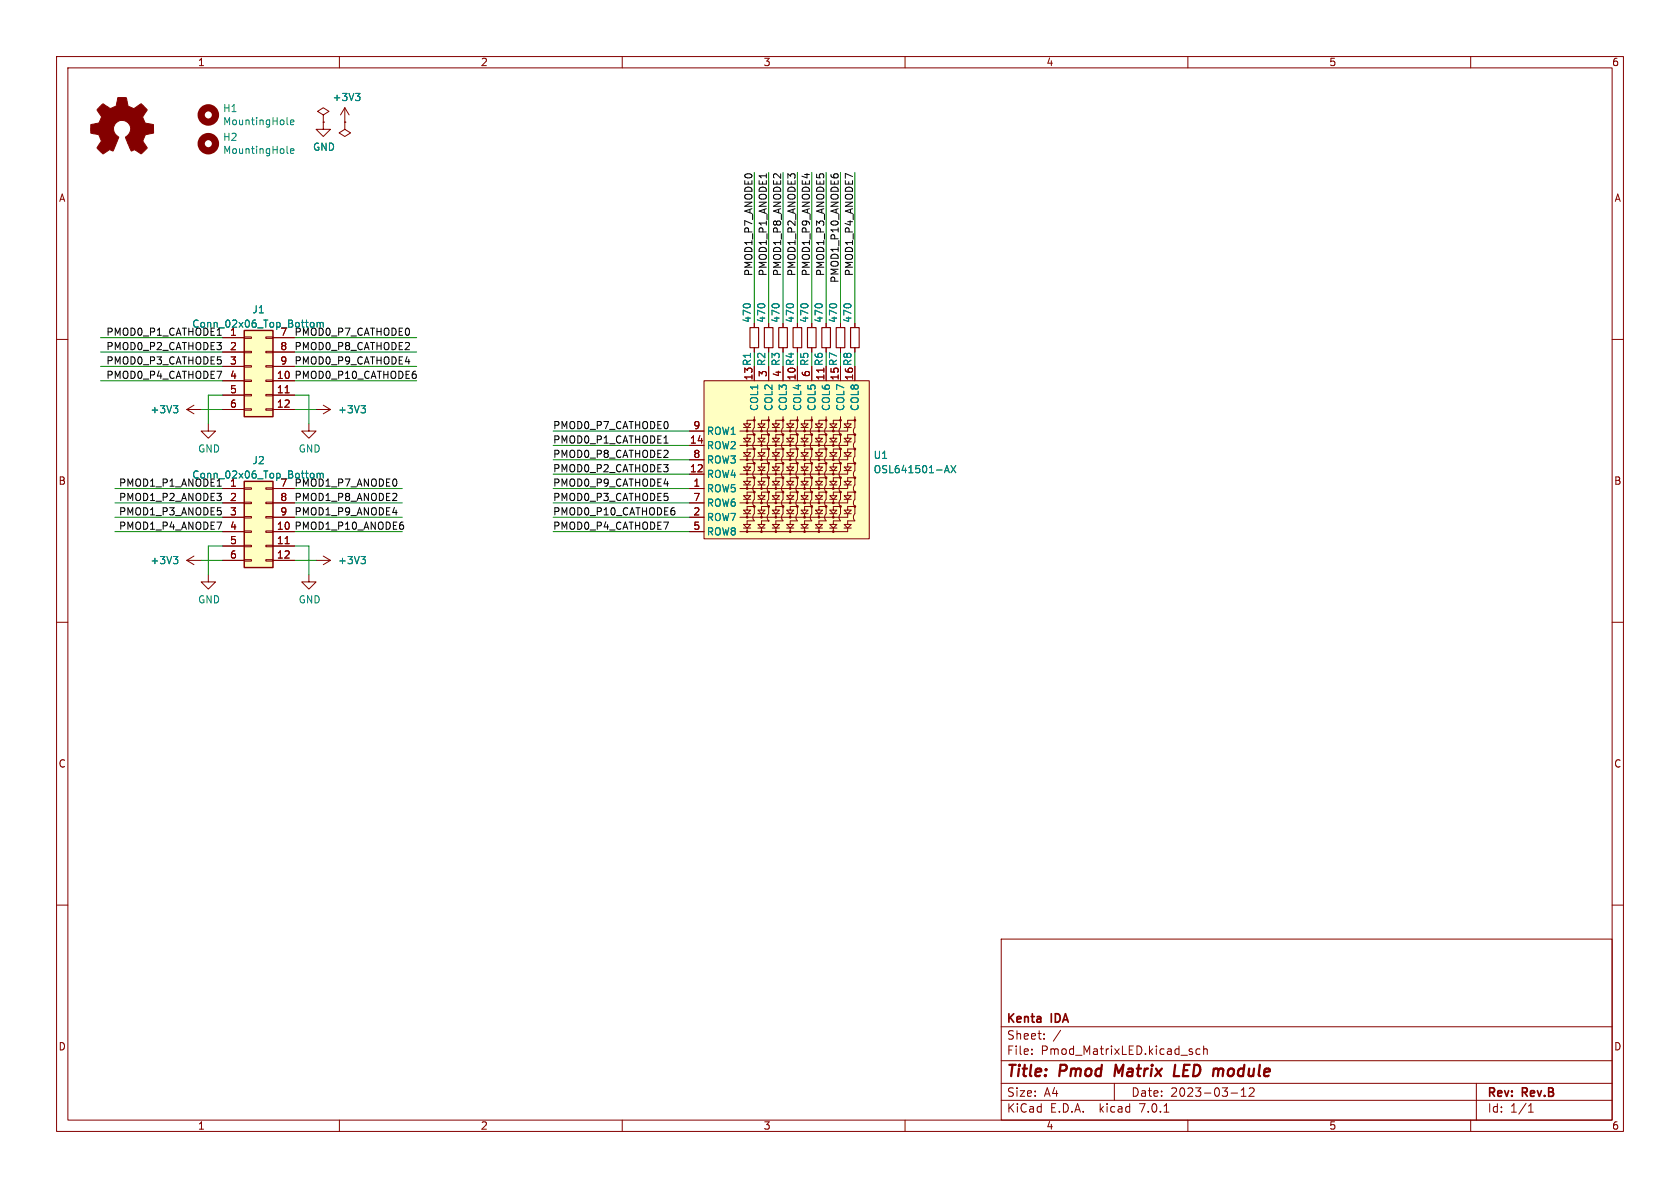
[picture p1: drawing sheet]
<svg xmlns="http://www.w3.org/2000/svg" width="297mm" height="210mm" viewBox="0 0 297 210" stroke-linecap="round" stroke-linejoin="round" font-family="sans-serif">
<path d="M0 0h297v210h-297z" fill="#fff" stroke="#fff" stroke-width=".18"/>
<g fill="none" stroke="#840000" stroke-width=".18">
<path d="M10 10h277v190h-277zM12 12h273v186h-273zM60 10v2M61 19.1l-.8 1.2M61 19.1v2.5M61 19.1l.7 1.2M110 10v2M160 10v2M210 10v2M260 10v2M57.1 21.6v1.3h1.3l-1.3 1.2-1.2-1.2h1.2M57.1 20.3l1.1-.6-1.1-.6-1 .6 1 .6v1.3"/>
<path d="M57.1 21.6h.1M61 21.6v1.3l1 .6-1 .6-1.1-.6 1.1-.6M61 21.6h.1M10 60h2M39.4 59.7h3.8M43.2 59.6h1.2v.2h-1.2zM47 59.6h1.3v.2h-1.3zM48.3 59.7h3.8M133.3 57.2v.7M135.9 57.2v.7M138.4 57.2v.7M141 57.2v.7"/>
<path d="M143.5 57.2v.7M146 57.2v.7M148.6 57.2v.7M151.1 57.2v.7M285 60h2M33 72.4l1.3 .8M33 72.4h2.6M34.3 71.6l-1.3 .8M36.8 74.9v1.3h1.3l-1.3 1.3-1.2-1.3h1.2M39.4 72.4h3.8M39.4 67.3h3.8M39.4 69.9h3.8"/>
<path d="M39.4 62.2h3.8M39.4 64.8h3.8M43.2 72.3h1.2v.2h-1.2zM43.2 69.7h1.2v.3h-1.2zM43.2 67.2h1.2v.2h-1.2zM43.2 64.6h1.2v.3h-1.2zM43.2 62.1h1.2v.3h-1.2zM47 72.3h1.3v.2h-1.3zM47 69.7h1.3v.3h-1.3zM47 67.2h1.3v.2h-1.3zM47 64.6h1.3v.3h-1.3zM47 62.1h1.3v.3h-1.3z"/>
<path d="M48.3 72.4h3.8M48.3 67.3h3.8M48.3 69.9h3.8M48.3 62.2h3.8M48.3 64.8h3.8M50.4 69.4h.7M54.6 74.9v1.3h1.3l-1.3 1.3-1.3-1.3h1.3M55.9 72.4h2.5M57.1 71.6l1.3 .8M58.4 72.4l-1.3 .8M121.9 78.7h2.6M121.9 76.2h2.6"/>
<path d="M124.5 67.3h29.2v28h-29.2zM131.4 78.1h1.3M131.4 75.6h1.3M132.1 75.6v.6M132.1 78.1v.6M133.3 79.4v1.2a.9 .9 0 0 0 0 1.3M133.3 76.8v1.3a.9 .9 0 0 0 0 1.3M133.3 74.3v1.3a.9 .9 0 0 0 0 1.2M133.3 73.7v.6h-1.2v.6h-.7l.7 .7 .6-.7h-.6M133.3 79.4h-1.2v.6h-.7l.7 .6 .6-.6h-.6M133.3 76.8h-1.2v.7h-.7l.7 .6 .6-.6h-.6M133.3 61.5v.7"/>
<path d="M134 78.1h1.3M134 75.6h1.3M134.6 75.6v.6M134.6 78.1v.6M135.9 79.4v1.2a.9 .9 0 0 0 0 1.3M135.9 76.8v1.3a.9 .9 0 0 0 0 1.3M135.9 74.3v1.3a.9 .9 0 0 0 0 1.2M135.9 73.7v.6h-1.3v.6h-.6l.6 .7 .7-.7h-.7M135.9 79.4h-1.3v.6h-.6l.6 .6 .7-.6h-.7M135.9 76.8h-1.3v.7h-.6l.6 .6 .7-.6h-.7M135.9 61.5v.7M135.9 64.8v2.5"/>
<path d="M136.5 78.1h1.3M136.5 75.6h1.3M137.2 75.6v.6M137.2 78.1v.6M138.4 79.4v1.2a.9 .9 0 0 0 0 1.3M138.4 73.7v.6h-1.2v.6h-.7l.7 .7 .6-.7h-.6M138.4 79.4h-1.2v.6h-.7l.7 .6 .6-.6h-.6M138.4 76.8h-1.2v.7h-.7l.7 .6 .6-.6h-.6M138.4 76.8v1.3a.9 .9 0 0 0 0 1.3M138.4 74.3v1.3a.9 .9 0 0 0 0 1.2M138.4 61.5v.7M138.4 64.8v2.5"/>
<path d="M139.1 78.1h1.2M139.1 75.6h1.2M139.7 75.6v.6M139.7 78.1v.6M141 73.7v.6h-1.3v.6h-.6l.6 .7 .6-.7h-.6M141 79.4h-1.3v.6h-.6l.6 .6 .6-.6h-.6M141 76.8h-1.3v.7h-.6l.6 .6 .6-.6h-.6M141 79.4v1.2a.9 .9 0 0 0 0 1.3M141 76.8v1.3a.9 .9 0 0 0 0 1.3M141 74.3v1.3a.9 .9 0 0 0 0 1.2M141 61.5v.7M141.6 78.1h1.3"/>
<path d="M141.6 75.6h1.3M142.2 75.6v.6M142.2 78.1v.6M143.5 73.7v.6h-1.3v.6h-.6l.6 .7 .7-.7h-.7M143.5 79.4h-1.3v.6h-.6l.6 .6 .7-.6h-.7M143.5 76.8h-1.3v.7h-.6l.6 .6 .7-.6h-.7M143.5 79.4v1.2a.9 .9 0 0 0 0 1.3M143.5 76.8v1.3a.9 .9 0 0 0 0 1.3M143.5 74.3v1.3a.9 .9 0 0 0 0 1.2M143.5 61.5v.7M143.5 64.8v2.5M144.1 78.1h1.3"/>
<path d="M144.1 75.6h1.3M144.8 75.6v.6M144.8 78.1v.6M146 79.4h-1.2v.6h-.7l.7 .6 .6-.6h-.6M146 76.8h-1.2v.7h-.7l.7 .6 .6-.6h-.6M146 73.7v.6h-1.2v.6h-.7l.7 .7 .6-.7h-.6M146 79.4v1.2a.9 .9 0 0 0 0 1.3M146 76.8v1.3a.9 .9 0 0 0 0 1.3M146 74.3v1.3a.9 .9 0 0 0 0 1.2M146 61.5v.7M146.7 78.1h1.3M146.7 75.6h1.3"/>
<path d="M147.3 75.6v.6M147.3 78.1v.6M148.6 79.4h-1.3v.6h-.6l.6 .6 .7-.6h-.7M148.6 76.8h-1.3v.7h-.6l.6 .6 .7-.6h-.7M148.6 73.7v.6h-1.3v.6h-.6l.6 .7 .7-.7h-.7M148.6 79.4v1.2a.9 .9 0 0 0 0 1.3M148.6 76.8v1.3a.9 .9 0 0 0 0 1.3M148.6 74.3v1.3a.9 .9 0 0 0 0 1.2M148.6 61.5v.7M149.2 78.1h1.3M149.2 75.6h1.3M149.9 78.1v.6h-19.1"/>
<path d="M149.9 75.6v.6h-19.1M151.1 79.4h-1.2v.6h-.7l.7 .6 .6-.6h-.6M151.1 76.8h-1.2v.7h-.7l.7 .6 .6-.6h-.6M151.1 73.7v.6h-1.2v.6h-.7l.7 .7 .6-.7h-.6M151.1 79.4v1.2a.9 .9 0 0 0 0 1.3M151.1 76.8v1.3a.9 .9 0 0 0 0 1.3M151.1 74.3v1.3a.9 .9 0 0 0 0 1.2M151.1 61.5v.7M33 99.1h2.6M33 99.1l1.3 .7M34.3 98.3l-1.3 .8M39.4 94h3.8"/>
<path d="M39.4 91.4h3.8M39.4 88.9h3.8M39.4 86.4h3.8M39.4 99.1h3.8M39.4 96.5h3.8M43.2 98.9h1.2v.3h-1.2zM43.2 96.4h1.2v.2h-1.2zM43.2 93.9h1.2v.2h-1.2zM43.2 91.3h1.2v.3h-1.2zM43.2 88.8h1.2v.2h-1.2zM43.2 86.2h1.2v.3h-1.2zM47 98.9h1.3v.3h-1.3z"/>
<path d="M47 96.4h1.3v.2h-1.3zM47 93.9h1.3v.2h-1.3zM47 91.3h1.3v.3h-1.3zM47 88.8h1.3v.2h-1.3zM47 86.2h1.3v.3h-1.3zM48.3 94h3.8M48.3 91.4h3.8M48.3 88.9h3.8M48.3 86.4h3.8M48.3 99.1h3.8M48.3 96.5h3.8M50.4 96.1h.7"/>
<path d="M55.9 99.1h2.5M57.1 98.3l1.3 .8M58.4 99.1l-1.3 .7M121.9 94h2.6M121.9 91.4h2.6M121.9 88.9h2.6M121.9 86.4h2.6M121.9 83.8h2.6M121.9 81.3h2.6M131.4 93.3h1.3M131.4 90.8h1.3M131.4 88.3h1.3"/>
<path d="M131.4 85.7h1.3M131.4 83.2h1.3M131.4 80.6h1.3M132.1 80.6v.7M132.1 83.2v.6M132.1 85.7v.7M132.1 88.3v.6M132.1 90.8v.6M132.1 93.3v.7M133.3 89.5v1.3a.9 .9 0 0 0 0 1.3h-1.2v.6h-.7l.7 .6 .6-.6h-.6M133.3 87v1.3a.9 .9 0 0 0 0 1.2M133.3 84.5v1.2a.9 .9 0 0 0 0 1.3"/>
<path d="M133.3 81.9v1.3a.9 .9 0 0 0 0 1.3M133.3 89.5h-1.2v.7h-.7l.7 .6 .6-.6h-.6M133.3 87h-1.2v.6h-.7l.7 .7 .6-.7h-.6M133.3 84.5h-1.2v.6h-.7l.7 .6 .6-.6h-.6M133.3 81.9h-1.2v.7h-.7l.7 .6 .6-.6h-.6M134 93.3h1.3M134 90.8h1.3M134 88.3h1.3M134 85.7h1.3M134 83.2h1.3M134 80.6h1.3M134.6 80.6v.7"/>
<path d="M134.6 83.2v.6M134.6 85.7v.7M134.6 88.3v.6M134.6 90.8v.6M134.6 93.3v.7M135.9 89.5v1.3a.9 .9 0 0 0 0 1.3h-1.3v.6h-.6l.6 .6 .7-.6h-.7M135.9 87v1.3a.9 .9 0 0 0 0 1.2M135.9 84.5v1.2a.9 .9 0 0 0 0 1.3M135.9 81.9v1.3a.9 .9 0 0 0 0 1.3M135.9 89.5h-1.3v.7h-.6l.6 .6 .7-.6h-.7M135.9 87h-1.3v.6h-.6l.6 .7 .7-.7h-.7M135.9 84.5h-1.3v.6h-.6l.6 .6 .7-.6h-.7"/>
<path d="M135.9 81.9h-1.3v.7h-.6l.6 .6 .7-.6h-.7M136.5 93.3h1.3M136.5 90.8h1.3M136.5 88.3h1.3M136.5 85.7h1.3M136.5 83.2h1.3M136.5 80.6h1.3M137.2 80.6v.7M137.2 83.2v.6M137.2 85.7v.7M137.2 88.3v.6M137.2 90.8v.6"/>
<path d="M137.2 93.3v.7M138.4 89.5v1.3a.9 .9 0 0 0 0 1.3h-1.2v.6h-.7l.7 .6 .6-.6h-.6M138.4 87v1.3a.9 .9 0 0 0 0 1.2M138.4 84.5v1.2a.9 .9 0 0 0 0 1.3M138.4 81.9v1.3a.9 .9 0 0 0 0 1.3M138.4 89.5h-1.2v.7h-.7l.7 .6 .6-.6h-.6M138.4 87h-1.2v.6h-.7l.7 .7 .6-.7h-.6M138.4 84.5h-1.2v.6h-.7l.7 .6 .6-.6h-.6M138.4 81.9h-1.2v.7h-.7l.7 .6 .6-.6h-.6M139.1 93.3h1.2M139.1 90.8h1.2M139.1 88.3h1.2"/>
<path d="M139.1 85.7h1.2M139.1 83.2h1.2M139.1 80.6h1.2M139.7 80.6v.7M139.7 83.2v.6M139.7 85.7v.7M139.7 88.3v.6M139.7 90.8v.6M139.7 93.3v.7M141 89.5v1.3a.9 .9 0 0 0 0 1.3h-1.3v.6h-.6l.6 .6 .6-.6h-.6M141 89.5h-1.3v.7h-.6l.6 .6 .6-.6h-.6M141 87h-1.3v.6h-.6l.6 .7 .6-.7h-.6"/>
<path d="M141 84.5h-1.3v.6h-.6l.6 .6 .6-.6h-.6M141 81.9h-1.3v.7h-.6l.6 .6 .6-.6h-.6M141 87v1.3a.9 .9 0 0 0 0 1.2M141 84.5v1.2a.9 .9 0 0 0 0 1.3M141 81.9v1.3a.9 .9 0 0 0 0 1.3M141.6 93.3h1.3M141.6 90.8h1.3M141.6 88.3h1.3M141.6 85.7h1.3M141.6 83.2h1.3M141.6 80.6h1.3M142.2 80.6v.7"/>
<path d="M142.2 83.2v.6M142.2 85.7v.7M142.2 88.3v.6M142.2 90.8v.6M142.2 93.3v.7M143.5 89.5v1.3a.9 .9 0 0 0 0 1.3h-1.3v.6h-.6l.6 .6 .7-.6h-.7M143.5 89.5h-1.3v.7h-.6l.6 .6 .7-.6h-.7M143.5 87h-1.3v.6h-.6l.6 .7 .7-.7h-.7M143.5 84.5h-1.3v.6h-.6l.6 .6 .7-.6h-.7M143.5 81.9h-1.3v.7h-.6l.6 .6 .7-.6h-.7M143.5 87v1.3a.9 .9 0 0 0 0 1.2M143.5 84.5v1.2a.9 .9 0 0 0 0 1.3"/>
<path d="M143.5 81.9v1.3a.9 .9 0 0 0 0 1.3M144.1 93.3h1.3M144.1 90.8h1.3M144.1 88.3h1.3M144.1 85.7h1.3M144.1 83.2h1.3M144.1 80.6h1.3M144.8 80.6v.7M144.8 83.2v.6M144.8 85.7v.7M144.8 88.3v.6M144.8 90.8v.6"/>
<path d="M144.8 93.3v.7M146 89.5v1.3a.9 .9 0 0 0 0 1.3h-1.2v.6h-.7l.7 .6 .6-.6h-.6M146 89.5h-1.2v.7h-.7l.7 .6 .6-.6h-.6M146 87h-1.2v.6h-.7l.7 .7 .6-.7h-.6M146 84.5h-1.2v.6h-.7l.7 .6 .6-.6h-.6M146 81.9h-1.2v.7h-.7l.7 .6 .6-.6h-.6M146 87v1.3a.9 .9 0 0 0 0 1.2M146 84.5v1.2a.9 .9 0 0 0 0 1.3M146 81.9v1.3a.9 .9 0 0 0 0 1.3M146.7 93.3h1.3M146.7 90.8h1.3M146.7 88.3h1.3"/>
<path d="M146.7 85.7h1.3M146.7 83.2h1.3M146.7 80.6h1.3M147.3 80.6v.7M147.3 83.2v.6M147.3 85.7v.7M147.3 88.3v.6M147.3 90.8v.6M147.3 93.3v.7M148.6 89.5v1.3a.9 .9 0 0 0 0 1.3h-1.3v.6h-.6l.6 .6 .7-.6h-.7M148.6 89.5h-1.3v.7h-.6l.6 .6 .7-.6h-.7M148.6 87h-1.3v.6h-.6l.6 .7 .7-.7h-.7"/>
<path d="M148.6 84.5h-1.3v.6h-.6l.6 .6 .7-.6h-.7M148.6 81.9h-1.3v.7h-.6l.6 .6 .7-.6h-.7M148.6 87v1.3a.9 .9 0 0 0 0 1.2M148.6 84.5v1.2a.9 .9 0 0 0 0 1.3M148.6 81.9v1.3a.9 .9 0 0 0 0 1.3M149.2 93.3h1.3M149.2 90.8h1.3M149.2 88.3h1.3M149.2 85.7h1.3M149.2 83.2h1.3M149.2 80.6h1.3M149.9 93.3v.7h-19.1"/>
<path d="M149.9 90.8v.6h-19.1M149.9 88.3v.6h-19.1M149.9 85.7v.7h-19.1M149.9 83.2v.6h-19.1M149.9 80.6v.7h-19.1M151.1 89.5v1.3a.9 .9 0 0 0 0 1.3h-1.2v.6h-.7l.7 .6 .6-.6h-.6M151.1 89.5h-1.2v.7h-.7l.7 .6 .6-.6h-.6M151.1 87h-1.2v.6h-.7l.7 .7 .6-.7h-.6M151.1 84.5h-1.2v.6h-.7l.7 .6 .6-.6h-.6M151.1 81.9h-1.2v.7h-.7l.7 .6 .6-.6h-.6M151.1 87v1.3a.9 .9 0 0 0 0 1.2M151.1 84.5v1.2a.9 .9 0 0 0 0 1.3"/>
<path d="M151.1 81.9v1.3a.9 .9 0 0 0 0 1.3M10 110h2M36.8 101.6v1.3h1.3l-1.3 1.2-1.2-1.2h1.2M54.6 101.6v1.3h1.3l-1.3 1.2-1.3-1.2h1.3M285 110h2M10 160h2M285 160h2M177 166h108v32h-108zM60 198v2M110 198v2M160 198v2M177 194.5h108"/>
<path d="M177 191.5h108M177 187.5h108M177 181.5h108M182.4 186.3v.1M182.4 185.5v.1M184.6 183.6v.1M184.6 182.8v.1M197 191.5v3M205.8 196.6h.8M210 198v2M210.8 186v.3M212.1 185.5l-.4-.1-.3 .3v.4l.2 .2h.5"/>
<path d="M212.8 185.5l.2-.1 .4 .1v.9M212.8 184.9v1.5M217.6 193.2h1.2M219.4 193.8h.9M219.4 192.7l.5-.4v1.5M220.9 192.4l.5-.1 .2 .1 .1 .3-.9 1.1h.9M260 198v2M261 191.5v6.5M270.2 196.6h.9M270.2 195.5l.4-.4v1.5"/>
</g>
<path d="M207.8 188.2l-.3 2h1" fill="none" stroke="#840000" stroke-width=".4"/>
<g fill="none" stroke="#008484" stroke-width=".18">
<path d="M62.9 16.5h.7l-.4 .5M63.4 17l.2 .2v.3l-.2 .3M50.8 27.1h.1M50.8 22l.1 .1M51.4 26.7l.6-.1-.1-.3h-.4l-.1 .2v.6h.5M51.4 21.6l.6-.1-.1-.2-.4-.1-.1 .2v.6h.5M55 57.1h.4l.1 .5M56.1 57.1l.3-.1 .2 .2M56.1 57v.8M56.6 57.2l.2-.2 .3 .1v.7M56.6 57.2v.6M30.7 71.7h.7l-.4 .5"/>
<path d="M31.2 72.2l.2 .2v.3l-.2 .3M63.8 71.7h.8l-.4 .5M64.4 72.2l.2 .2v.3l-.2 .3M30.7 98.4h.7l-.4 .5M31.2 98.9l.2 .2v.3l-.2 .2M55 83.7h.4l.1 .6M56.1 83.7v.8M56.1 83.8l.3-.1 .2 .1M56.6 83.8v.7M56.6 83.8l.2-.1h.3v.8M63.8 98.4h.8l-.4 .5M64.4 98.9l.2 .2v.3l-.2 .2"/>
<path d="M167 83.6l.4-1.3 .4 1.3M167.1 83.2h.6M168.1 82.3l.9 1.3M169 82.3l-.9 1.3"/>
</g>
<g fill="#ffffc2" stroke="#ffffc2" stroke-width=".18">
<path d="M124.5 67.3h29.2v28h-29.2z"/>
<path d="M43.2 58.4h5.1v15.3h-5.1z"/>
<path d="M43.2 85.1h5.1v15.2h-5.1z"/>
</g>
<g fill="#840000" stroke="#840000" stroke-width=".18">
<path d="M17.9 18.6l.3-.3 .9 .6a.62 .62 0 0 0 1 0l.2-.1a1.62 1.62 0 0 0 .5-1.3l.1-.3 1.4 .1 .2 .7a.74 .74 0 0 0 .7 1l.5 .2 1.3-.9 1 1.1-.4 .7a.75 .75 0 0 0-.1 1.2l.2 .4 1.4 .3 .1 1.5-1.5 .3v.1a1.23 1.23 0 0 0-.3 1.2l.6 1-.1 .2-1 .9-.8-.5a.54 .54 0 0 0-.8 0l-1.1-2.4a2.33 2.33 0 0 0 .9-1.9 1.54 1.54 0 0 0-2.5-.7 1.54 1.54 0 0 0 .4 2.6l-1.1 2.4a.69 .69 0 0 0-1.1 .1l-.6 .4-1.1-1.1 .8-1.2-.2-.5a.71 .71 0 0 0-.9-.7l-.7-.2v-1.5l.4-.1a1.11 1.11 0 0 0 1.2-.7 .72 .72 0 0 0-.2-1.2l-.4-.6z"/>
<circle cx="132.1" cy="94" r=".15"/>
<circle cx="132.1" cy="91.4" r=".15"/>
<circle cx="132.1" cy="88.9" r=".15"/>
<circle cx="132.1" cy="86.4" r=".15"/>
<circle cx="132.1" cy="83.8" r=".15"/>
<circle cx="132.1" cy="81.3" r=".15"/>
<circle cx="132.1" cy="78.7" r=".15"/>
<circle cx="132.1" cy="76.2" r=".15"/>
<circle cx="133.3" cy="89.5" r=".15"/>
<circle cx="133.3" cy="87" r=".15"/>
<circle cx="133.3" cy="84.5" r=".15"/>
<circle cx="133.3" cy="81.9" r=".15"/>
<circle cx="133.3" cy="79.4" r=".15"/>
<circle cx="133.3" cy="76.8" r=".15"/>
<circle cx="133.3" cy="74.3" r=".15"/>
<circle cx="134.6" cy="94" r=".15"/>
<circle cx="134.6" cy="91.4" r=".15"/>
<circle cx="134.6" cy="88.9" r=".15"/>
<circle cx="134.6" cy="86.4" r=".15"/>
<circle cx="134.6" cy="83.8" r=".15"/>
<circle cx="134.6" cy="81.3" r=".15"/>
<circle cx="134.6" cy="78.7" r=".15"/>
<circle cx="134.6" cy="76.2" r=".15"/>
<circle cx="135.9" cy="92.1" r=".08"/>
<circle cx="135.9" cy="89.5" r=".08"/>
<circle cx="135.9" cy="89.5" r=".15"/>
<circle cx="135.9" cy="87" r=".08"/>
<circle cx="135.9" cy="87" r=".15"/>
<circle cx="135.9" cy="84.5" r=".08"/>
<circle cx="135.9" cy="84.5" r=".15"/>
<circle cx="135.9" cy="81.9" r=".08"/>
<circle cx="135.9" cy="81.9" r=".15"/>
<circle cx="135.9" cy="79.4" r=".08"/>
<circle cx="135.9" cy="79.4" r=".15"/>
<circle cx="135.9" cy="76.8" r=".08"/>
<circle cx="135.9" cy="76.8" r=".15"/>
<circle cx="135.9" cy="74.3" r=".08"/>
<circle cx="135.9" cy="74.3" r=".15"/>
<circle cx="137.2" cy="94" r=".15"/>
<circle cx="137.2" cy="91.4" r=".15"/>
<circle cx="137.2" cy="88.9" r=".15"/>
<circle cx="137.2" cy="86.4" r=".15"/>
<circle cx="137.2" cy="83.8" r=".15"/>
<circle cx="137.2" cy="81.3" r=".15"/>
<circle cx="137.2" cy="78.7" r=".15"/>
<circle cx="137.2" cy="76.2" r=".15"/>
<circle cx="138.4" cy="89.5" r=".15"/>
<circle cx="138.4" cy="87" r=".15"/>
<circle cx="138.4" cy="84.5" r=".15"/>
<circle cx="138.4" cy="81.9" r=".15"/>
<circle cx="138.4" cy="79.4" r=".15"/>
<circle cx="138.4" cy="76.8" r=".15"/>
<circle cx="138.4" cy="74.3" r=".15"/>
<circle cx="139.7" cy="94" r=".15"/>
<circle cx="139.7" cy="91.4" r=".15"/>
<circle cx="139.7" cy="88.9" r=".15"/>
<circle cx="139.7" cy="86.4" r=".15"/>
<circle cx="139.7" cy="83.8" r=".15"/>
<circle cx="139.7" cy="81.3" r=".15"/>
<circle cx="139.7" cy="78.7" r=".15"/>
<circle cx="139.7" cy="76.2" r=".15"/>
<circle cx="141" cy="89.5" r=".15"/>
<circle cx="141" cy="87" r=".15"/>
<circle cx="141" cy="84.5" r=".15"/>
<circle cx="141" cy="81.9" r=".15"/>
<circle cx="141" cy="79.4" r=".15"/>
<circle cx="141" cy="76.8" r=".15"/>
<circle cx="141" cy="74.3" r=".15"/>
<circle cx="142.2" cy="94" r=".15"/>
<circle cx="142.2" cy="91.4" r=".15"/>
<circle cx="142.2" cy="88.9" r=".15"/>
<circle cx="142.2" cy="86.4" r=".15"/>
<circle cx="142.2" cy="83.8" r=".15"/>
<circle cx="142.2" cy="81.3" r=".15"/>
<circle cx="142.2" cy="78.7" r=".15"/>
<circle cx="142.2" cy="76.2" r=".15"/>
<circle cx="143.5" cy="89.5" r=".15"/>
<circle cx="143.5" cy="87" r=".15"/>
<circle cx="143.5" cy="84.5" r=".15"/>
<circle cx="143.5" cy="81.9" r=".15"/>
<circle cx="143.5" cy="79.4" r=".15"/>
<circle cx="143.5" cy="76.8" r=".15"/>
<circle cx="143.5" cy="74.3" r=".15"/>
<circle cx="144.8" cy="94" r=".15"/>
<circle cx="144.8" cy="91.4" r=".15"/>
<circle cx="144.8" cy="88.9" r=".15"/>
<circle cx="144.8" cy="86.4" r=".15"/>
<circle cx="144.8" cy="83.8" r=".15"/>
<circle cx="144.8" cy="81.3" r=".15"/>
<circle cx="144.8" cy="78.7" r=".15"/>
<circle cx="144.8" cy="76.2" r=".15"/>
<circle cx="146" cy="89.5" r=".15"/>
<circle cx="146" cy="87" r=".15"/>
<circle cx="146" cy="84.5" r=".15"/>
<circle cx="146" cy="81.9" r=".15"/>
<circle cx="146" cy="79.4" r=".15"/>
<circle cx="146" cy="76.8" r=".15"/>
<circle cx="146" cy="74.3" r=".15"/>
<circle cx="147.3" cy="94" r=".15"/>
<circle cx="147.3" cy="91.4" r=".15"/>
<circle cx="147.3" cy="88.9" r=".15"/>
<circle cx="147.3" cy="86.4" r=".15"/>
<circle cx="147.3" cy="83.8" r=".15"/>
<circle cx="147.3" cy="81.3" r=".15"/>
<circle cx="147.3" cy="78.7" r=".15"/>
<circle cx="147.3" cy="76.2" r=".15"/>
<circle cx="148.6" cy="89.5" r=".15"/>
<circle cx="148.6" cy="87" r=".15"/>
<circle cx="148.6" cy="84.5" r=".15"/>
<circle cx="148.6" cy="81.9" r=".15"/>
<circle cx="148.6" cy="79.4" r=".15"/>
<circle cx="148.6" cy="76.8" r=".15"/>
<circle cx="148.6" cy="74.3" r=".15"/>
<circle cx="151.1" cy="89.5" r=".15"/>
<circle cx="151.1" cy="87" r=".15"/>
<circle cx="151.1" cy="84.5" r=".15"/>
<circle cx="151.1" cy="81.9" r=".15"/>
<circle cx="151.1" cy="79.4" r=".15"/>
<circle cx="151.1" cy="76.8" r=".15"/>
<circle cx="151.1" cy="74.3" r=".15"/>
</g>
<path d="M132.6 57.9h1.5v3.6h-1.5zM135.1 57.9h1.6v3.6h-1.6zM137.7 57.9h1.5v3.6h-1.5zM140.2 57.9h1.5v3.6h-1.5zM142.7 57.9h1.6v3.6h-1.6zM145.3 57.9h1.5v3.6h-1.5zM147.8 57.9h1.6v3.6h-1.6zM150.4 57.9h1.5v3.6h-1.5z" fill="none" stroke="#840000" stroke-width=".2"/>
<g fill="none" stroke="#840000" stroke-width="1.3">
<circle cx="36.8" cy="25.4" r="1.27"/>
<circle cx="36.8" cy="20.3" r="1.27"/>
</g>
<path d="M43.2 58.4h5.1v15.3h-5.1zM43.2 85.1h5.1v15.2h-5.1z" fill="none" stroke="#840000" stroke-width=".25"/>
<path d="M135.5 30.7v.7M142.7 30.7v.7M146.9 30.8v.3M147.4 31l.2-.3h.3l.3 .3M150.7 31.2l-1.3-.5v.8M38.4 59.3h.7M38.3 92.3h.9l-.6 1.3M38.4 85.9h.7M71.2 92.8l.2 .2-.2 .5" fill="none" stroke="#000" stroke-width=".18"/>
<g fill="none" stroke="#008400" stroke-width=".18">
<path d="M133.3 30.5v26.7M135.9 30.5v26.7M138.4 30.5v26.7M141 30.5v26.7M143.5 30.5v26.7M146 30.5v26.7M148.6 30.5v26.7M151.1 30.5v26.7M17.8 59.7h21.6M52.1 59.7h21.6M17.8 67.3h21.6M17.8 62.2h21.6"/>
<path d="M17.8 64.8h21.6M35.6 72.4h3.8M39.4 69.9h-2.6v5M52.1 69.9h2.5v5M52.1 72.4h3.8M52.1 67.3h21.6M52.1 62.2h21.6M52.1 64.8h21.6M97.8 76.2h24.1M97.8 78.7h24.1M133.3 62.2v2.6M20.3 94h19.1"/>
<path d="M20.3 88.9h19.1M20.3 86.4h19.1M20.3 91.4h19.1M35.6 99.1h3.8M39.4 96.5h-2.6v5.1M52.1 94h19M52.1 88.9h19M52.1 86.4h19M52.1 91.4h19M52.1 96.5h2.5v5.1M52.1 99.1h3.8M97.8 94h24.1"/>
<path d="M97.8 88.9h24.1M97.8 86.4h24.1M97.8 91.4h24.1M97.8 83.8h24.1M97.8 81.3h24.1"/>
</g>
<g font-size="2.8" fill="#840000">
<text x="178" y="190.8">Title:</text>
<text x="187.4" y="190.8">Pmod</text>
<text x="197.7" y="190.8">Matrix</text>
<text x="208.8" y="190.8">LED module</text>
</g>
<g font-size="2.1" fill="#840000">
<text x="178" y="183.9">Sheet:</text>
<text x="178" y="181.1">Kenta</text>
<text x="186" y="181.1">IDA</text>
<text x="186.2" y="183.9">/</text>
<text x="178" y="186.6">File:</text>
<text x="184" y="186.6">Pmod_MatrixLED.kicad_sch</text>
<text x="178" y="196.8">KiCad</text>
<text x="178" y="194">Size:</text>
<text x="184.6" y="194">A4</text>
<text x="185.7" y="196.8">E.D.A.</text>
<text x="194.4" y="196.8">kicad</text>
<text x="200" y="194">Date:</text>
<text x="201.5" y="196.8">7.0.1</text>
<text x="206.9" y="194">2023-03-12</text>
<text x="263" y="194.2">Rev:</text>
<text x="263" y="196.8">Id:</text>
<text x="267" y="196.8">1/1</text>
<text x="269.2" y="194.2">Rev.B</text>
</g>
<g font-size="1.8" fill="#840000">
<text x="35" y="11.8">1</text>
<text x="85" y="11.8">2</text>
<text x="135" y="11.8">3</text>
<text x="185" y="11.8">4</text>
<text x="235" y="11.8">5</text>
<text x="285" y="11.8">6</text>
<text x="10.4" y="35.8">A</text>
<text x="285.4" y="35.8">A</text>
<text x="40.6" y="59.4">1</text>
<text x="49.5" y="59.4">7</text>
<text x="40.6" y="62">2</text>
<text x="40.6" y="64.5">3</text>
<text x="49.5" y="62">8</text>
<text x="49.5" y="64.5">9</text>
<text x="40.6" y="67.1">4</text>
<text x="40.6" y="69.6">5</text>
<text x="48.9" y="69.6">11</text>
<text x="48.9" y="67.1">10</text>
<text x="143.3" y="66.7" transform="rotate(-90 143.3 66.7)">6 R5</text>
<text x="145.8" y="67.3" transform="rotate(-90 145.8 67.3)">11 R6</text>
<text x="148.3" y="67.3" transform="rotate(-90 148.3 67.3)">15 R7</text>
<text x="150.9" y="67.3" transform="rotate(-90 150.9 67.3)">16 R8</text>
<text x="40.6" y="72.1">6</text>
<text x="48.9" y="72.1">12</text>
<text x="122.5" y="75.9">9</text>
<text x="121.9" y="83.6">12</text>
<text x="121.9" y="78.5">14</text>
<text x="122.5" y="81">8</text>
<text x="10.3" y="85.8">B</text>
<text x="40.6" y="86.1">1</text>
<text x="40.6" y="88.6">2</text>
<text x="49.5" y="86.1">7</text>
<text x="49.5" y="88.6">8</text>
<text x="122.5" y="86.1">1</text>
<text x="122.5" y="88.6">7</text>
<text x="285.3" y="85.8">B</text>
<text x="40.6" y="91.2">3</text>
<text x="40.6" y="93.7">4</text>
<text x="48.9" y="93.7">10</text>
<text x="49.5" y="91.2">9</text>
<text x="122.5" y="91.2">2</text>
<text x="122.5" y="93.7">5</text>
<text x="40.6" y="96.3">5</text>
<text x="40.6" y="98.8">6</text>
<text x="48.9" y="96.3">11</text>
<text x="48.9" y="98.8">12</text>
<text x="10.3" y="135.8">C</text>
<text x="285.3" y="135.8">C</text>
<text x="10.3" y="185.8">D</text>
<text x="285.3" y="185.8">D</text>
<text x="35" y="199.8">1</text>
<text x="85" y="199.8">2</text>
<text x="135" y="199.8">3</text>
<text x="185" y="199.8">4</text>
<text x="235" y="199.8">5</text>
<text x="285" y="199.8">6</text>
</g>
<g font-size="1.8" fill="#008484">
<text x="39.4" y="20">H1</text>
<text x="39.4" y="22.3">MountingHole</text>
<text x="58.7" y="18">+3V3</text>
<text x="39.4" y="25.1">H2</text>
<text x="39.4" y="27.4">MountingHole</text>
<text x="55.3" y="26.8">GND</text>
<text x="18.7" y="59.4">PMOD0_P1_CATHODE1</text>
<text x="33.9" y="58.1">Conn_02x06_Top_Bottom</text>
<text x="44.6" y="55.5">J1</text>
<text x="52.1" y="59.4">PMOD0_P7_CATHODE0</text>
<text x="132.9" y="57.1" transform="rotate(-90 132.9 57.1)">470</text>
<text x="135.4" y="57.1" transform="rotate(-90 135.4 57.1)">470</text>
<text x="138" y="57.1" transform="rotate(-90 138 57.1)">470</text>
<text x="140.5" y="57.1" transform="rotate(-90 140.5 57.1)">470</text>
<text x="143.1" y="57.1" transform="rotate(-90 143.1 57.1)">470</text>
<text x="145.6" y="57.1" transform="rotate(-90 145.6 57.1)">470</text>
<text x="148.1" y="57.1" transform="rotate(-90 148.1 57.1)">470</text>
<text x="150.7" y="57.1" transform="rotate(-90 150.7 57.1)">470</text>
<text x="133.1" y="67.3" transform="rotate(-90 133.1 67.3)">13 R1</text>
<text x="135.6" y="66.7" transform="rotate(-90 135.6 66.7)">3 R2</text>
<text x="138.2" y="66.7" transform="rotate(-90 138.2 66.7)">4 R3</text>
<text x="140.7" y="67.3" transform="rotate(-90 140.7 67.3)">10 R4</text>
<text x="26.5" y="73.2">+3V3</text>
<text x="59.7" y="73.2">+3V3</text>
<text x="125" y="77">ROW1</text>
<text x="134.2" y="72.8" transform="rotate(-90 134.2 72.8)">COL1</text>
<text x="136.7" y="72.8" transform="rotate(-90 136.7 72.8)">COL2</text>
<text x="139.3" y="72.8" transform="rotate(-90 139.3 72.8)">COL3</text>
<text x="141.8" y="72.8" transform="rotate(-90 141.8 72.8)">COL4</text>
<text x="144.3" y="72.8" transform="rotate(-90 144.3 72.8)">COL5</text>
<text x="146.9" y="72.8" transform="rotate(-90 146.9 72.8)">COL6</text>
<text x="149.4" y="72.8" transform="rotate(-90 149.4 72.8)">COL7</text>
<text x="152" y="72.8" transform="rotate(-90 152 72.8)">COL8</text>
<text x="35" y="80.1">GND</text>
<text x="44.6" y="82.2">J2</text>
<text x="52.7" y="80.1">GND</text>
<text x="125" y="79.6">ROW2</text>
<text x="125" y="82.1">ROW3</text>
<text x="154.4" y="81.3">U1</text>
<text x="154.4" y="83.8">OSL641501-AX</text>
<text x="20.9" y="86.1">PMOD1_P1_ANODE1</text>
<text x="33.9" y="84.8">Conn_02x06_Top_Bottom</text>
<text x="52.1" y="86.1">PMOD1_P7_ANODE0</text>
<text x="125" y="87.2">ROW5</text>
<text x="125" y="84.6">ROW4</text>
<text x="125" y="89.7">ROW6</text>
<text x="125" y="92.3">ROW7</text>
<text x="125" y="94.8">ROW8</text>
<text x="26.5" y="99.9">+3V3</text>
<text x="59.7" y="99.9">+3V3</text>
<text x="35" y="106.8">GND</text>
<text x="52.7" y="106.8">GND</text>
</g>
<g font-size="1.8">
<text x="133.1" y="48.9" transform="rotate(-90 133.1 48.9)">PMOD1_P7_ANODE0</text>
<text x="135.6" y="48.9" transform="rotate(-90 135.6 48.9)">PMOD1_P1_ANODE1</text>
<text x="138.2" y="48.9" transform="rotate(-90 138.2 48.9)">PMOD1_P8_ANODE2</text>
<text x="140.7" y="48.9" transform="rotate(-90 140.7 48.9)">PMOD1_P2_ANODE3</text>
<text x="143.2" y="48.9" transform="rotate(-90 143.2 48.9)">PMOD1_P9_ANODE4</text>
<text x="145.8" y="48.9" transform="rotate(-90 145.8 48.9)">PMOD1_P3_ANODE5</text>
<text x="148.3" y="50.1" transform="rotate(-90 148.3 50.1)">PMOD1_P10_ANODE6</text>
<text x="150.9" y="48.9" transform="rotate(-90 150.9 48.9)">PMOD1_P4_ANODE7</text>
<text x="18.7" y="62">PMOD0_P2_CATHODE3</text>
<text x="18.7" y="64.5">PMOD0_P3_CATHODE5</text>
<text x="52.1" y="64.5">PMOD0_P9_CATHODE4</text>
<text x="52.1" y="62">PMOD0_P8_CATHODE2</text>
<text x="18.7" y="67">PMOD0_P4_CATHODE7</text>
<text x="48.9" y="67.1">10 PMOD0_P10_CATHODE6</text>
<text x="97.8" y="75.9">PMOD0_P7_CATHODE0</text>
<text x="97.8" y="81">PMOD0_P8_CATHODE2</text>
<text x="97.8" y="78.5">PMOD0_P1_CATHODE1</text>
<text x="97.8" y="83.6">PMOD0_P2_CATHODE3</text>
<text x="20.9" y="88.6">PMOD1_P2_ANODE3</text>
<text x="52.1" y="88.6">PMOD1_P8_ANODE2</text>
<text x="97.8" y="86.1">PMOD0_P9_CATHODE4</text>
<text x="97.8" y="88.6">PMOD0_P3_CATHODE5</text>
<text x="20.9" y="91.2">PMOD1_P3_ANODE5</text>
<text x="20.9" y="93.7">PMOD1_P4_ANODE7</text>
<text x="48.9" y="93.7">10 PMOD1_P10_ANODE6</text>
<text x="52.1" y="91.2">PMOD1_P9_ANODE4</text>
<text x="97.8" y="91.2">PMOD0_P10_CATHODE6</text>
<text x="97.8" y="93.7">PMOD0_P4_CATHODE7</text>
</g>
</svg>
